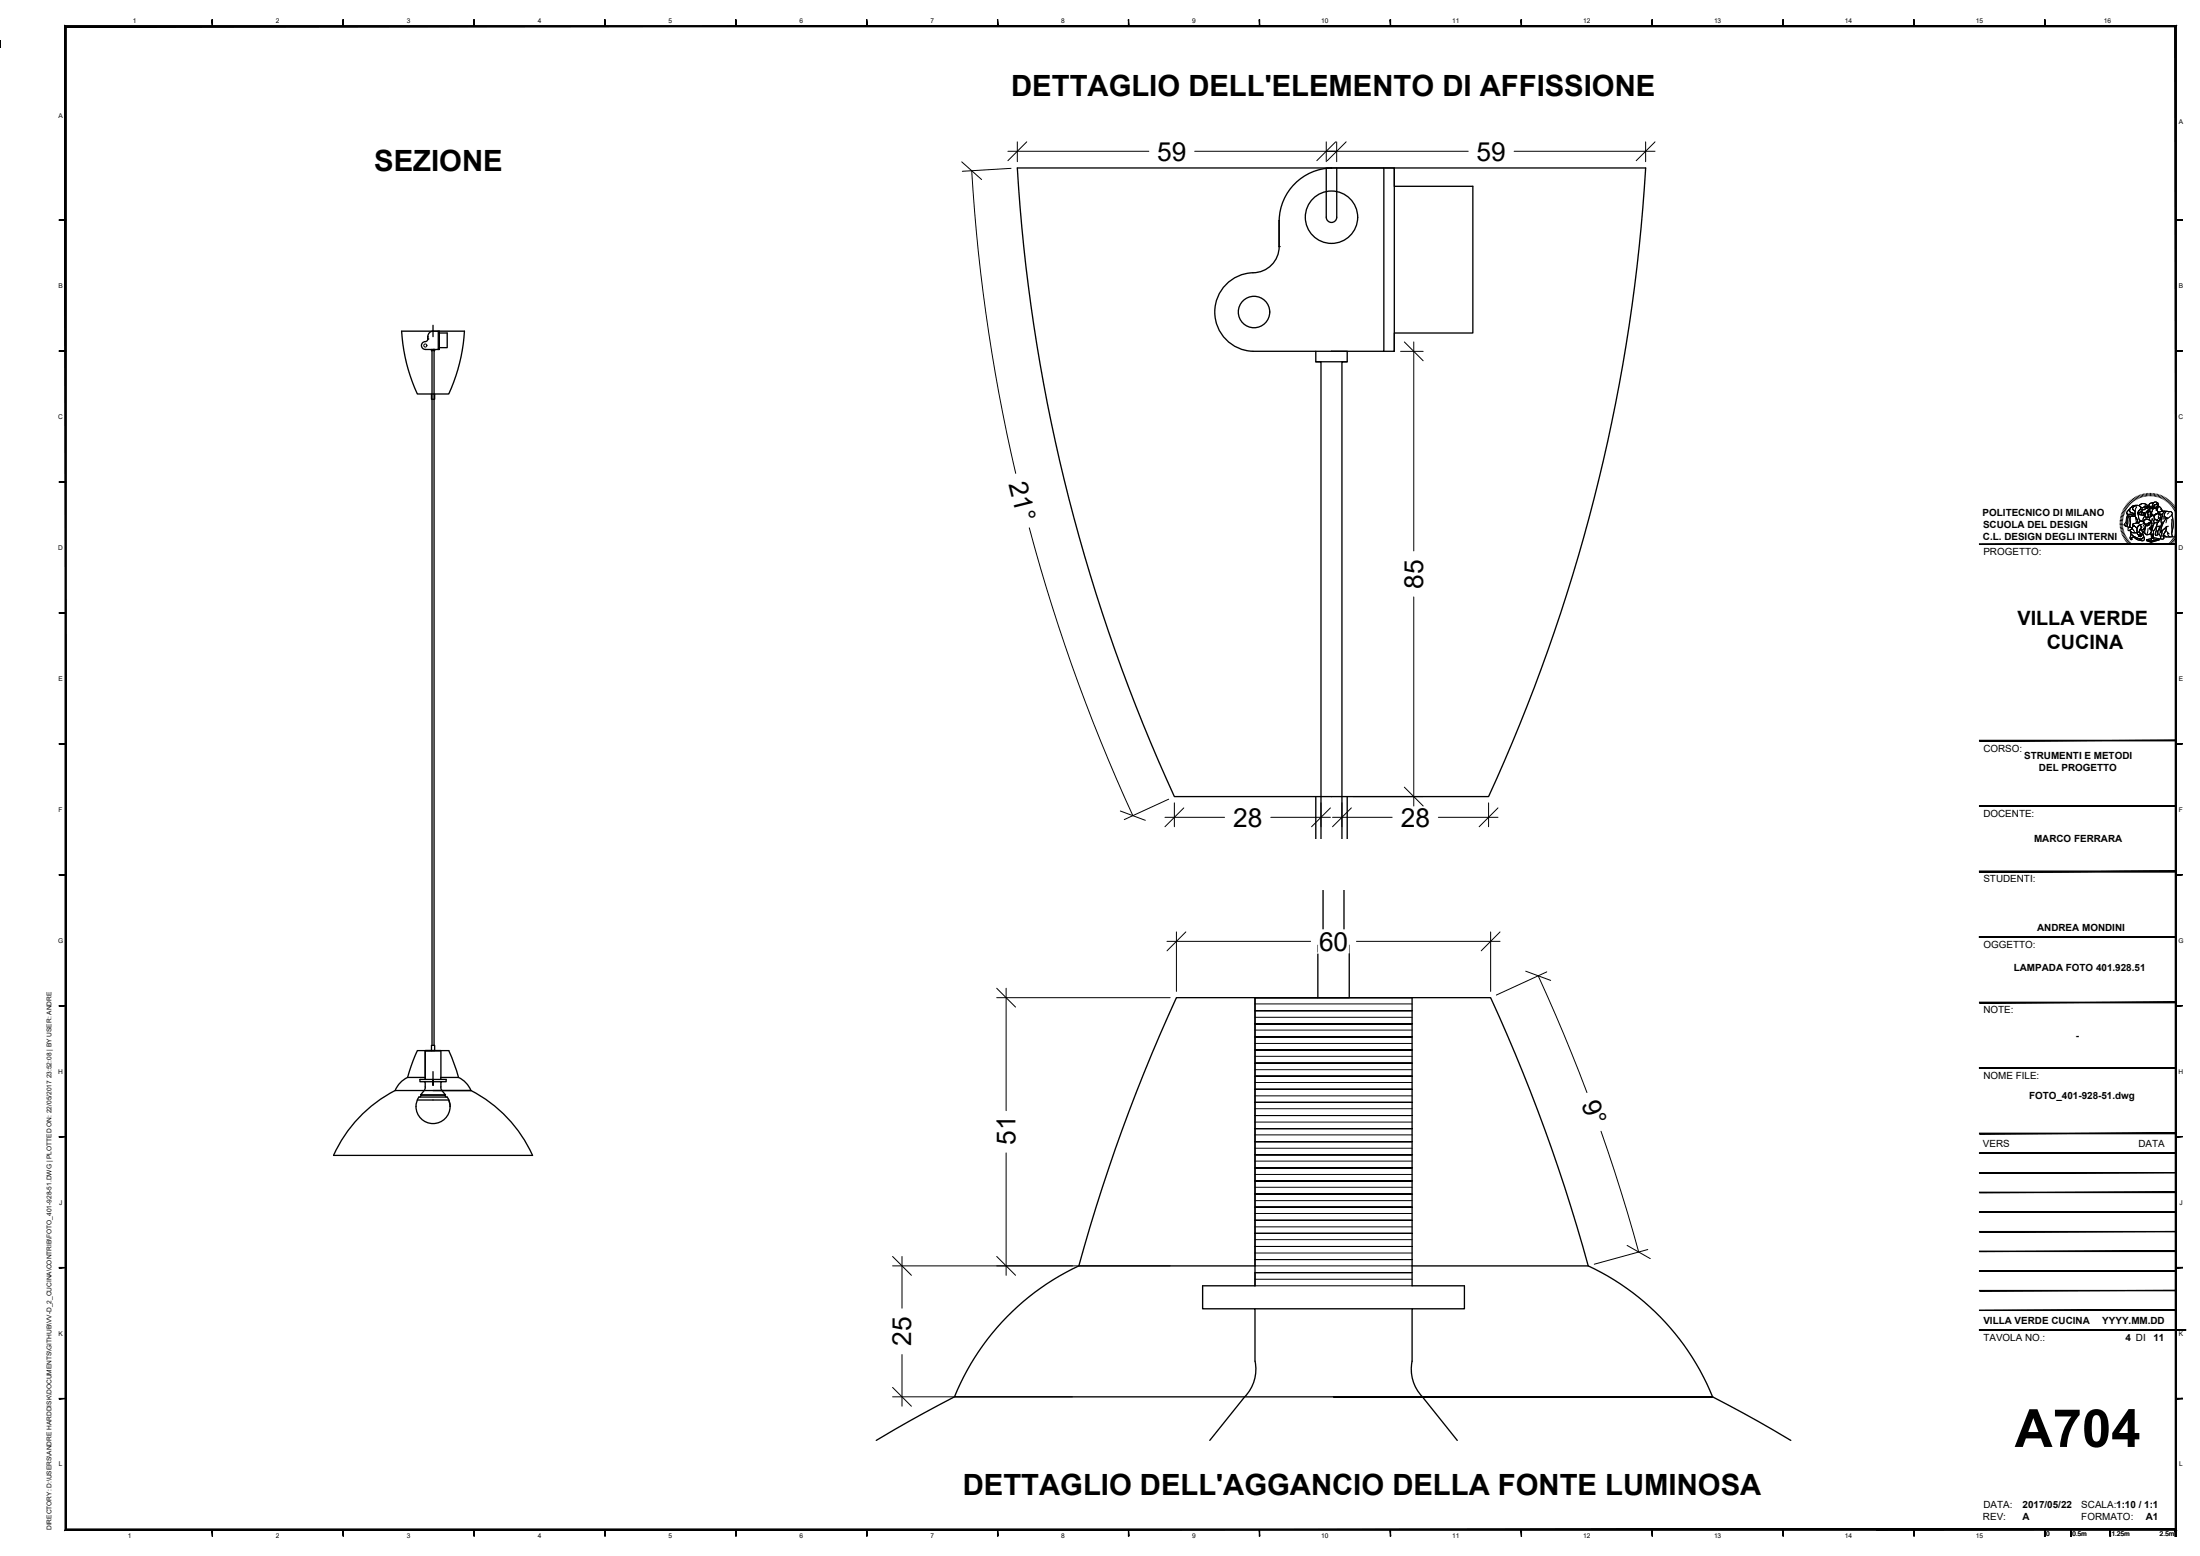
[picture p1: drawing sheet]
<svg xmlns="http://www.w3.org/2000/svg" width="420mm" height="297mm" viewBox="0 0 420 297" stroke-linecap="round" stroke-linejoin="round" font-family="sans-serif">
<!-- layer: IF-FURN -->
<g fill="none" stroke="#000" stroke-width=".25">
<path d="M194.3 32.1h120a335.6 335.6 0 0 1-30 120h-60a335.1 335.1 0 0 1-30-120zM254.3 32.1h10v35h-10M254.3 32.1h-1v9.4a1 1 0 0 0 1 1 1 1 0 0 0 1-1v-9.4M254.3 32.1a10.2 10.2 0 0 0-10 10M264.3 32.1h2v35h-2M266.3 32.1v3.5h15v28h-15v3.5M244.3 47.1h.1M244.3 42.1v5M244.3 47.1a5 5 0 0 1-5 5 7.5 7.5 0 0 0-7.3 7.5 7.5 7.5 0 0 0 7.3 7.5h15M76.7 63.2h12a33.6 33.6 0 0 1-3 12h-6a33.3 33.3 0 0 1-3-12zM81.7 64.7h.1M81.7 64.7a.67 .67 0 0 1-.8 .6 .75 .75 0 0 0-.4 .8 .75 .75 0 0 0 .7 .6h1.5"/>
<path d="M82.4 66.7v.2h.6v-.2h-.3M82.4 66.9h.1v132.7M82.4 75.2v1h.6v-1M82.6 63.2h.1M82.7 63.2h1v3.5h-1M82.7 62.1v2.2M82.7 63.2a1.14 1.14 0 0 0-1 1.5M83 66.9h-.1v132.7M83.7 63.2h.2v3.5h-.2M83.9 63.2v.4h1.5v2.8h-1.5v.3M251.3 67.1v2h6v-2h-3M251.3 69.1h1v91"/>
<path d="M257.3 69.1h-1v91M251.3 152.1v8M257.3 152.1v8M252.7 169.9v10.6M256.7 169.9v10.6M251.7 190.5v-10h6v10h-18v51.2h-33.7M75.5 208.2h14.4h-7.2M77.8 205.7a4.7 4.7 0 0 0-2.3 2.5 25.9 25.9 0 0 0-11.8 12.4M79.7 210h6l.3 1.2M80 209.4h5.4a3.3 3.3 0 0 1-2.7 5.1 3.3 3.3 0 0 1-2.7-5.1zM80.5 209l-.3 .4M81.2 200.6v5.5h3v-.4"/>
<path d="M81.2 205.8v.3h-1v.4h1a2.36 2.36 0 0 1-.9 2.5h4.8M81.2 206.5h3M82.4 200.6v-1h.6v1h-1.8v5.1h-3.4M82.7 204.6v2.6v-1.1M84.2 200.6h-3h3M84.2 206.1h1v.4h-1a2.36 2.36 0 0 0 .9 2.5h-4.8M84.2 200.6v5.1M84.2 205.7h3.4M84.9 209l.3 .4M85.7 200.6l1 2.5 .9 2.6M85.7 200.6h-6l-.8 2-1.1 3.1M87.6 205.7a4.7 4.7 0 0 1 2.3 2.5 25.9 25.9 0 0 1 11.8 12.4"/>
<path d="M63.7 220.6h38M206 241.7a334.9 334.9 0 0 1 18.7-51.2h60a334.9 334.9 0 0 1 18.6 51.2M206 241.7a47.2 47.2 0 0 0-23.7 25h144.8h-72.4M239.7 249.8h30M269.7 241.7h33.6M303.3 241.7a47.1 47.1 0 0 1 23.8 25l8.6 4.6 6.3 3.7M182.3 266.7l-8.7 4.6-6.3 3.7M231 275l6.7-8.4a7.6 7.6 0 0 0 2-6.8v-10h-10v-4.3h10v-55h30v55h10v4.3h-10v10a7.6 7.6 0 0 0 2 6.8l6.6 8.4"/>
<circle cx="239.5" cy="59.6" r="3"/>
<circle cx="254.3" cy="41.5" r="5"/>
</g>
<!-- layer: IF-DETL -->
<g fill="none" stroke="#000" stroke-width=".19">
<path d="M239.7 195.4h30zM239.7 193h30M239.7 199.2h30M239.7 196.6h30M239.7 190.5h30M239.7 194.2h30M239.7 191.7h30M269.7 197.9h-30h30M269.7 195.4h-30h30M269.7 193h-30h30M239.7 219.2h30M239.7 216.6h30"/>
<path d="M239.7 215.5h30M239.7 214.2h30M239.7 211.7h30M239.7 210.4h30M239.7 209.2h30M239.7 206.6h30M239.7 205.5h30M239.7 204.2h30M239.7 201.7h30M239.7 200.4h30M269.7 217.9h-30h30M269.7 215.5h-30h30"/>
<path d="M269.7 213h-30h30M269.7 210.4h-30h30M269.7 207.9h-30h30M269.7 205.5h-30h30M269.7 203h-30h30M269.7 200.4h-30h30M239.7 239.2h30M239.7 236.7h30M239.7 235.5h30M239.7 234.2h30M239.7 231.7h30M239.7 230.4h30"/>
<path d="M239.7 229.2h30M239.7 226.6h30M239.7 225.5h30M239.7 224.2h30M239.7 221.7h30M239.7 220.4h30M269.7 238h-30h30M269.7 235.5h-30h30M269.7 233h-30h30M269.7 230.4h-30h30M269.7 228h-30h30M269.7 225.5h-30h30"/>
<path d="M269.7 223h-30h30M269.7 220.4h-30h30M239.7 245.5h30M239.7 244.2h30M239.7 241.7h30M239.7 240.4h30M269.7 243h-30h30M269.7 240.4h-30h30"/>
<circle cx="81.2" cy="66" r=".3"/>
</g>
<!-- layer: IF-ANNO SYMB -->
<g fill="none" stroke="#000" stroke-width=".19">
<path d="M183.7 30.9l3.8 3.4M185.6 32.6a344.1 344.1 0 0 0 8.4 57.8M192.5 28.9h26.9M193.1 32.1l-9.3 .6M194.3 27.1v3.8M196.1 27.1l-3.6 3.6M228.2 28.9h52.2M253.3 27.1v3.8M255.1 27.1l-3.6 3.6M255.3 27.1v3.8M257.1 27.1l-3.6 3.6M289.2 28.9h26.9"/>
<path d="M314.3 27.1v3.8M316.1 27.1l-3.6 3.6M267.5 67.1h4.3M268.2 65.3l3.6 3.6M270 65.3v39.9M196.6 100.8a343 343 0 0 0 19.8 54.9M270 114v39.9M214 154.8l4.7 1.8M222.5 156h11.4M223.2 152.6l-8.5 3.9M224.3 153.3v4.5M226.1 154.2l-3.6 3.6"/>
<path d="M242.7 156h11.4M252.3 153.3v4.5M254.1 154.2l-3.6 3.6M254.5 156h11.4M256.3 153.3v4.5M258.1 154.2l-3.6 3.6M258.5 152.1h13.3M268.2 150.3l3.6 3.6M274.7 156h11.4M284.3 153.3v4.5M286.1 154.2l-3.6 3.6M222.9 179.7h27.4"/>
<path d="M224.7 177.9v11.4M226.5 177.9l-3.6 3.6M259.1 179.7h27.4M284.7 177.9v11.4M286.5 177.9l-3.6 3.6M190.4 190.5h33.1M190.4 188.7l3.6 3.6M192.2 188.7v23.3M291.4 185.4l4.8 1.8M293.8 186.3l4.8 11 4.5 11.3M295.4 185.5l-9.6 4.5M305.8 216l3.8 11.4 3.4 11.6"/>
<path d="M170.5 239.9l3.6 3.6M172.3 239.9v9.8M190.4 239.9l3.6 3.6M192.2 220.1v23.4M310.7 237.8l4.5 2.5M314.7 238.5l-10.2 2.8M170.5 241.7h53M172.3 258.6v9.9M170.5 266.7h34.3M170.5 264.9l3.6 3.6"/>
</g>
<g fill="#fff" stroke="#fff" stroke-width=".19">
<path d="M251.7 177.5v4.4l5.9-4.4zM251.7 181.9l5.9-4.4v4.4z"/>
<path d="M301.5 210.7l5.9 3.1-1.8-4.6zM301.5 210.7l5.9 3.1-4.2 1.5z"/>
<path d="M189.9 213.5v5.1h4.4zM189.9 213.5h4.4v5.1z"/>
<path d="M170.1 251.2v5.9h4.4zM170.1 251.2h4.4v5.9z"/>
<path d="M267.3 153.8v4.4l6-4.4zM267.3 158.2l6-4.4v4.4z"/>
<path d="M235.3 153.8v4.4l6-4.4zM235.3 158.2l6-4.4v4.4z"/>
<path d="M192.2 92.3l6.1 6.6-1.9-7.7zM192.2 92.3l6.1 6.6-4.2 1z"/>
<path d="M267.8 106.6v5.9h4.4zM267.8 106.6h4.4v5.9z"/>
<path d="M220.8 26.7v4.4l5.9-4.4zM220.8 31.1l5.9-4.4v4.4z"/>
<path d="M281.8 26.7v4.4l5.9-4.4zM281.8 31.1l5.9-4.4v4.4z"/>
</g>
<!-- layer: G-ANNO-TTLB -->
<g fill="#000" stroke="#000" stroke-width=".19">
<path d="M0 7.8l.1 1.2zM0 7.8l.1 1.2z"/>
<path d="M12.4 4.9l.3 287v-286.8zM12.4 4.9l.3 287-.3 .2zM12.7 291.9l-.3 .2 403-.2zM12.4 292.1l403-.2 .3 .2zM415.4 5.1v286.8l.3 .2zM415.4 5.1l.3-.2v287.2zM12.7 5.1h402.7l.3-.2zM12.4 4.9h403.3l-403 .2z"/>
<path d="M40.5 3.8l.1 1.2zM40.5 3.8l.1 1.2z"/>
<path d="M65.5 3.8l.1 1.2zM65.5 3.8l.1 1.2z"/>
<path d="M90.5 3.8l.1 1.2zM90.5 3.8l.1 1.2z"/>
<path d="M115.5 3.8l.1 1.2zM115.5 3.8l.1 1.2z"/>
<path d="M140.5 3.8l.1 1.2zM140.5 3.8l.1 1.2z"/>
<path d="M165.5 3.8l.1 1.2zM165.5 3.8l.1 1.2z"/>
<path d="M190.5 3.8l.1 1.2zM190.5 3.8l.1 1.2z"/>
<path d="M215.5 3.8l.1 1.2zM215.5 3.8l.1 1.2z"/>
<path d="M240.5 3.8l.1 1.2zM240.5 3.8l.1 1.2z"/>
<path d="M265.5 3.8l.1 1.2zM265.5 3.8l.1 1.2z"/>
<path d="M290.5 3.8l.1 1.2zM290.5 3.8l.1 1.2z"/>
<path d="M315.5 3.8l.1 1.2zM315.5 3.8l.1 1.2z"/>
<path d="M340.5 3.8l.1 1.2zM340.5 3.8l.1 1.2z"/>
<path d="M365.5 3.8l.1 1.2zM365.5 3.8l.1 1.2z"/>
<path d="M390.5 3.8l.1 1.2zM390.5 3.8l.1 1.2z"/>
<path d="M11.3 42.1l1.2-.1zM11.3 42h1.2z"/>
<path d="M415.5 42.1l1.3-.1zM415.5 42h1.3z"/>
<path d="M11.3 67.1l1.2-.1zM11.3 67h1.2z"/>
<path d="M415.5 67.1l1.3-.1zM415.5 67h1.3z"/>
<path d="M11.3 92.1l1.2-.1zM11.3 92h1.2z"/>
<path d="M415.5 92.1l1.3-.1zM415.5 92h1.3z"/>
<path d="M11.3 117h1.2zM11.3 117h1.2z"/>
<path d="M378 103.9h37.5v-.1zM378 103.8h37.5l-37.5 .1z"/>
<path d="M415.5 117h1.3zM415.5 117h1.3z"/>
<path d="M11.3 142h1.2zM11.3 142h1.2z"/>
<path d="M378 153.9h37.5v-.1zM378 153.8h37.5l-37.5 .1z"/>
<path d="M378 141.4h37.5v-.1zM378 141.3h37.5l-37.5 .1z"/>
<path d="M415.5 142h1.3zM415.5 142h1.3z"/>
<path d="M11.3 167h1.2zM11.3 167h1.2z"/>
<path d="M378 166.3v.2l37.5-.2zM378 166.5l37.5-.2v.2z"/>
<path d="M378 178.8v.2l37.5-.2zM378 179l37.5-.2v.2z"/>
<path d="M378 178.8v.2l37.5-.2zM378 179l37.5-.2v.2z"/>
<path d="M378 178.8v.2l37.5-.2zM378 179l37.5-.2v.2z"/>
<path d="M378 178.8v.2l37.5-.2zM378 179l37.5-.2v.2z"/>
<path d="M378 166.5h37.5v-.2zM378 166.3h37.5l-37.5 .2z"/>
<path d="M415.5 167h1.3zM415.5 167h1.3z"/>
<path d="M11.3 192.1l1.2-.1zM11.3 192h1.2z"/>
<path d="M378 191.3v.1l37.5-.1zM378 191.4l37.5-.1v.1z"/>
<path d="M415.5 192.1l1.3-.1zM415.5 192h1.3z"/>
<path d="M11.3 217.1l1.2-.1zM11.3 217h1.2z"/>
<path d="M378 203.8v.1l37.5-.1zM378 203.9l37.5-.1v.1z"/>
<path d="M378 203.8v.1l37.5-.1zM378 203.9l37.5-.1v.1z"/>
<path d="M378 216.3v.1l37.5-.1zM378 216.4l37.5-.1v.1z"/>
<path d="M415.5 217.1l1.3-.1zM415.5 217h1.3z"/>
<path d="M378 238.8h37.5zM378 238.9l37.5-.1z"/>
<path d="M378 235.1h37.5zM378 235.2l37.5-.1z"/>
<path d="M378 231.3h37.5zM378 231.4l37.5-.1z"/>
<path d="M378 227.6h37.5zM378 227.7l37.5-.1z"/>
<path d="M378 223.8h37.5zM378 223.9l37.5-.1z"/>
<path d="M378 220.1h37.5zM378 220.2l37.5-.1z"/>
<path d="M11.3 242h1.2zM11.3 242h1.2z"/>
<path d="M378 253.8v.1l37.5-.1zM378 253.9l37.5-.1v.1z"/>
<path d="M378 253.8v.1l37.5-.1zM378 253.9l37.5-.1v.1z"/>
<path d="M378 250.1h37.5zM378 250.2l37.5-.1z"/>
<path d="M378 246.3h37.5zM378 246.4l37.5-.1z"/>
<path d="M378 242.6h37.5zM378 242.7l37.5-.1z"/>
<path d="M415.5 242h1.3zM415.5 242h1.3z"/>
<path d="M415.5 242h1.3zM415.5 242h1.3z"/>
<path d="M415.5 253.9h1.9v-.1zM415.5 253.8h1.9l-1.9 .1z"/>
<path d="M415.5 253.9h1.9v-.1zM415.5 253.8h1.9l-1.9 .1z"/>
<path d="M11.3 267h1.2zM11.3 267h1.2z"/>
<path d="M415.5 267h1.3zM415.5 267h1.3z"/>
<path d="M415.5 267h1.3zM415.5 267h1.3z"/>
<path d="M40.5 292l.1 1.3zM40.5 292l.1 1.3z"/>
<path d="M65.5 292l.1 1.3zM65.5 292l.1 1.3z"/>
<path d="M90.5 292l.1 1.3zM90.5 292l.1 1.3z"/>
<path d="M115.5 292l.1 1.3zM115.5 292l.1 1.3z"/>
<path d="M140.5 292l.1 1.3zM140.5 292l.1 1.3z"/>
<path d="M165.5 292l.1 1.3zM165.5 292l.1 1.3z"/>
<path d="M190.5 292l.1 1.3zM190.5 292l.1 1.3z"/>
<path d="M215.5 292l.1 1.3zM215.5 292l.1 1.3z"/>
<path d="M240.5 292l.1 1.3zM240.5 292l.1 1.3z"/>
<path d="M265.5 292l.1 1.3zM265.5 292l.1 1.3z"/>
<path d="M290.5 292l.1 1.3zM290.5 292l.1 1.3z"/>
<path d="M315.5 292l.1 1.3zM315.5 292l.1 1.3z"/>
<path d="M340.5 292l.1 1.3zM340.5 292l.1 1.3z"/>
<path d="M358.3 292h30zM358.3 292h30z"/>
<path d="M365.5 292l.1 1.3zM365.5 292l.1 1.3z"/>
<path d="M390.5 292v1.3zM390.5 292v1.3z"/>
<path d="M390.5 292l.1 1.3zM390.5 292l.1 1.3z"/>
<path d="M390.5 292l.1 1.3zM390.5 292l.1 1.3z"/>
<path d="M395.4 292l.1 1.3zM395.4 292l.1 1.3z"/>
<path d="M395.5 292l.1 1.3zM395.5 292l.1 1.3z"/>
<path d="M402.9 292l.1 1.3zM402.9 292l.1 1.3z"/>
<path d="M403 292l.1 1.3zM403 292l.1 1.3z"/>
<path d="M415.4 292l.2 1.3v-1.3zM415.4 292l.2 1.3h-.2z"/>
<path d="M415.4 292l.3 1.3v-1.3zM415.4 292l.3 1.3h-.3z"/>
</g>
<!-- layer: G-ANNO-LOGO -->
<g fill="none" stroke="#000" stroke-width=".19">
<path d="M404.9 99.9h.5M404.9 99.6h.5M404.9 99.4h.5M404.9 99.1l.5 .1M405 98.8l.5 .1M405 98.6l.5 .1M405.1 98.3l.5 .1M405.2 98l.5 .2M405.3 97.8l.4 .2M405.4 97.5l.4 .3M405.5 97.3l.4 .2M405.6 97.1l.5 .2"/>
<path d="M405.8 96.8l.4 .3M405.9 96.6l.4 .3M406.1 96.4l.4 .3M406.2 96.2l.4 .3M406.3 98.1l1 .2 .4-.2 .1 .4h-1.3l-.2-.1zM406.3 98.1v.3M406.4 96l.4 .3M406.4 98.5l-.2 .4-.1 1-.2 .5 .3 .1M406.5 97.4l.2-.2v.4l.2 .2 .8 .3-.4 .2-.4-.1h-.5l-.2-.4zM406.6 98.5l.4 .1-.2 .4v1.6l-.2 .1-.4-.2 .2-.6v-.9zM406.6 95.8l.4 .4M406.6 98.5l-.2 .4v1.1l-.2 .5 .5 .2"/>
<path d="M406.7 97.2l-.5 .6 .1 .3 .6 .1 .4 .1 .4-.2M406.8 95.6l.3 .4M406.8 97l.5-.4 1-.1-.7 .1-.3 .4 .1 .4 .4 .1-.1 .6-.9-.3-.1-.2zM406.9 98.6l.9-.1 .4 .9v.4l-.9 .3v.3l.1 .1-.2 .3-.4-.1-.1-.3 .2-.6-.1-.8zM406.9 98.6l-.1 .4v1.6M407 95.4l.3 .4M407.2 95.3l.3 .4M407.4 95.1l.3 .5M407.4 96.8l1-.3 .4 .3v.4l-.6 .8 .3 1.1 .5 .4h-.4l-.2 .4-.2-.2v-.3l-.4-.8v-1.1l-.3-.1-.2-.3zM407.6 95l.3 .4M407.8 98.5h-1.5l-.3 1.1-.4 .6 .2 .2M407.9 94.9l.2 .4"/>
<path d="M407.9 98.8l.2 1M408.1 96.7l-.3 .6-.1 .9 .5 1.2v.3l.2 .2 .2-.4h.4l-.5-.4-.3-1.1 .6-.9v-.3l-.2-.2-.5-.1h-.7l-.6 .5-.1 .6 .2 .2 .8 .3M408.1 94.7l.2 .5M408.2 99.8l-.9 .2v.4l.1 .1M408.3 96.5l-.7 .1-.3 .3v.3l.4 .3M408.4 94.6l.2 .5M408.4 97.5l.3-.2 .5-.1-.1 .4-.9 .4zM408.5 97.9l.5-.3 .2 .2-.2 .2 .1 .3-.5-.1zM408.5 97.9l.1 .3 .5 .1M408.5 96.5l.6-.4 .7 .2 .3 .2-.1 .3-.4-.2-.3 .3-.5-.1M408.6 94.5l.2 .5M408.7 96.3l.3-.2h.5l.4 .2 .2 .4-.2 .1-.3-.2v.1l-.5 .2-.6-.4z"/>
<path d="M408.8 96.8l.5 .1 .4-.3 .2 .1-.1 .5-.3 .1-.4-.1-.4 .1zM408.9 94.4l.1 .5M409 99.5l.4 .1 .3 .5 .1 .5-.4 .3M409 97.9h.7l-.2 .1-.1 .3-.1 .1-.3-.2zM409 97.7l.2 .1M409.1 97.5v.1l-.8 .4M409.1 94.4l.1 .4M409.2 97.2l-.3 .4M409.2 99.9l.6 .3M409.3 97.9h-.3v.3l.4 .2 .1-.4 .2-.1-.5 .1M409.4 99.6v-.2l.4-.3 .8 .2 .2 .5h-.3l-.8 .3 .4 .3 .4-.2 .1-.4 .2-.1-.1-.3-.5-.3h-.4l-.4 .5h-.1l.1-.9 .2-.1 .2 .1h.8l.4-.3v-.2l.4 .1v.4l.1 .4-.2 .4 .2 .4-.3 .4-.3 .1-.2 .4h-.2l.2 .2h.2v.3l.1-.2-.2 .8-.8 .2-.6-.5 .2-.4 .2-.9M409.4 94.3l.1 .5"/>
<path d="M409.4 99.4l.5-.3h.4l.3 .2 .2 .4-1.1 .5zM409.5 97.2h.1M409.6 96.8l.1 .1M409.6 98.6l-.3 .4v.6M409.6 94.2l.1 .5M409.7 96.9h-.1M409.9 97l.3-.1 .3 .1v-.1l.2 .2-.4 .1zM409.9 96.7l-.1 .5-.3 .1-.4-.1-.4 .1M409.9 94.2l.1 .5M409.9 97.7l.2-.2h.5l.4 .6v.3l-.1 .2-.2-.1v-.7l-.2-.3h-.2l-.2 .2 .2 1h-.5l-.2-.2zM410.2 97.6l.3-.1 .2 .3 .1 .7-.2 .2h-.4zM410.2 94.2v.5"/>
<path d="M410.2 96.9l.2-.3 .3 .1 .2 .2-.2 .2M410.3 96.7l.2-.1 .2 .1 .2 .4h-.2l-.2-.2v.1l-.3-.1zM410.3 100h.1M410.4 97.8h.1M410.4 97.7l-.1 .1M410.4 94.2l.1 .5M410.5 97l-.3-.1-.3 .1 .5 .3 .3-.2-.2-.2v.1M410.5 98.7v.6M410.6 99.8l-.1 .4-.3 .2-.4-.3M410.6 97.6l.2 .2-.1 .1M410.7 97.8l-.2-.3-.4 .1v.2l.2 .7-.1 .3-.4-.1-.2-.2 .3-.8 .2-.2h.4l.3 .2 .2 .7-.2 .1-.1-.2M410.7 94.2v.5"/>
<path d="M410.8 98l-.2 .1M410.8 97.9v.4l-.6-.1M410.8 98.5l-.2 .2h-.4M410.9 97h.1l.1 .2-.2 .7M410.9 96.7l.1 .3M411 98.2l-.1-.3 .2-.4-.1-.5h-.1v-.1l-.5-.3v-.2l.2-.3 .5-.1h.2l-.2 .5v.7l.2-.1v-.3l.2 .2 .4-.1-.1 .5 .2-.1 .3 .5-.9 .5M411 94.2l-.1 .5M411 98.4l.4 .1M411 99l-.1 1M411.1 99.8l-.3 .3 .1 .3M411.2 99l-.3 .7M411.2 94.2v.5"/>
<path d="M411.3 96l-.7 .1-.2 .3v.2M411.3 95.9l.5-.1 .3 .2 .1 .2v.6l-.3 .7v-.6l.2-.3-.2-.4-.4 .2-.2 .7-.2 .1v-.7zM411.3 95.9l.5-.1 .4 .4v.6l-.3 .7v-.6l.2-.3-.2-.4-.4 .2-.2 .7-.2 .1v-.7zM411.3 96.8l.2 .2 .4-.1M411.4 98.3l.4-.2 .4-.1 .6 .2 .2 .3-.2 .5-.4 .4-.5 .1-.5-.6zM411.4 96.6h.2M411.5 99.8l.6-.1-.3 1-.5 .7v.6h-.2l-.2 .4-.1-.7zM411.5 99.8l-.7 2 .1 .6-.1 .7 .3-.8 .3 .7-.2-1.1-.3 .5M411.5 96.3l.4-.1 .2 .4-.2 .3-.3 .1-.2-.1-.1-.1zM411.5 96.9h.1M411.5 99.1l-.2 .3 .1 .4 .8-.1 .3-.4M411.5 94.2l-.1 .5"/>
<path d="M411.5 96.6h.1M411.6 96.8v.1M411.8 94.3l-.1 .5M411.8 96.7h.1M411.8 96.7v.1M412 97.3l.3 .5M412 99.2h.1M412 94.3l-.1 .5M412.1 98l.7-.4h.7l-.5 .7zM412.1 99.7l-.3 1-.5 .7-.1 .6M412.1 99.1l-.2 .1M412.1 96.6l.5 .3 .5 .7-.8 .2-.2-.1-.1-.4z"/>
<path d="M412.2 96.6l.4 .3 .3 .4M412.2 99.4h-.1M412.3 94.4l-.2 .5M412.5 99.1h.3l-.1 1.3-.9 .2 .3-.9zM412.5 94.5l-.1 .5M412.6 98.9l-.1 .3M412.6 98.2h.3l.1 .3M412.6 97.2l.4 .4M412.8 94.6l-.2 .5M412.8 99.1l-.1 1.3-.4 1 .1 .7 .3 .3M413 98.3l.2-.5 .3-.2 1.1 .1 .3 .3-.2 .4-.8 .6-.4-.1-.5-.4M413 98.5l-.1 .3-.7 .6h-.3l-.4-.3v-.6l.3-.3h.4l.2 .1-.2 .6h.2l.3-.4-.1-.3-.8-.1-.4 .2v.4"/>
<path d="M413 99.6v.5M413 94.7l-.2 .5M413.3 94.8l-.3 .5M413.3 99l-.6 .1M413.5 95l-.2 .4M413.5 97.6h-.7l-.7 .4M413.6 97.7l.9-.1 .4 .3-.1 .4 .2 1.1v1.2l-.2 1.3 .2 .6-1.9-.1v-.3l.5-.9 .2-.7-1.2 1.1 .6-1.9 .5-.7 .3-.1-.5-.2-.2-.2 .1-.4zM413.7 99l-.7 1.1-.4 1.5 1.1-1 .4-.1M413.7 97.6l-.3 .4-.1 .4 .3 .3 .4 .2M413.7 95.1l-.2 .4M413.9 99l-.2 .8M414 95.2l-.3 .5"/>
<path d="M414.2 97.9l-.3 .2M414.2 95.4l-.3 .4M414.4 95.6l-.3 .4M414.6 95.8l-.4 .3M414.8 99.1v2.5M414.8 95.9l-.4 .4M414.8 98.3l.2 1.5-.2 1.9 .2 .8-1.8-.1M415 96.1l-.4 .4M415.1 96.3l-.4 .4M415.3 96.6l-.4 .3M415.4 96.8l-.4 .3M415.6 97l-.5 .3"/>
<path d="M415.7 97.2l-.5 .3M415.8 97.5l-.4 .2M415.9 97.7l-.4 .2M416 98l-.5 .2M416.1 98.2l-.5 .2M416.2 98.5l-.5 .1M416.2 98.8l-.5 .1M416.3 99l-.5 .1M416.3 99.3h-.5M416.3 99.6h-.5M416.4 99.8h-.6M405.4 100.1l-.5 .1"/>
<path d="M405.4 100.4h-.5M405.4 100.6l-.5 .1M405.5 100.9l-.5 .1M405.5 101.1l-.5 .1M405.6 101.3l-.5 .2M405.6 101.6l-.4 .1M405.7 101.8l-.5 .2M405.8 102l-.4 .2M405.9 102.2l-.4 .3M406 102.5l-.4 .2M406.2 102.7l-.5 .2M406.3 102.9l-.4 .3"/>
<path d="M406.4 103.1l-.4 .3M406.6 103.3l-.4 .3M406.7 103.4l-.3 .4M406.8 101.2l.1 .3 .4 .2 .8-.1M406.9 101.5l.1 .4 .4 .4 1.6 .7M406.9 101.5l.5 .2 .7-.1 .1 .3 .3 .3-.1 .1 .2-.1 .2 .3-.1-.4 .2 .3-.1-.4 .3 .1-.6-.5 .2-.5 .4 .2 .3 1.2-.2 .3-.3 .1-.9-.3-1-.7zM406.9 103.6l-.3 .4M407 102l.6 .5 1 .4 .6-.1 .2-.4 .1 .6-.2 .2-.9-.1-1-.6-.3 .2 .1 .2-.1 .1h-.1l-.2-.4zM407 102l-.2 .7 .2 .3 .2-.1-.1-.2 .3-.2 .9 .6 1 .1 .2-.2-.1-.6M407.1 103.8l-.3 .4M407.2 100.8l-.6-.1-.2 .2v.3l.2 .1 .4-.3h.3l.4 .4M407.3 103.9l-.3 .4"/>
<path d="M407.3 100.6l.3-.2 .6 .5-.1 .7-.8 .1-.4-.2-.1-.3 .5-.2-.1-.2zM407.3 100l.9-.2 .2 .1 .2-.4h.4l.5 .2 .2 .4 .1 .5-.2 .3-.7 .3-.2-.1 .3-.4-.1-.2-.4-.2-.3 .6-.6-.5h-.3zM407.5 104.1l-.3 .4M407.6 100.3l.5 .5M407.6 100.4l-.4 .3 .1 .3M407.7 104.2l-.3 .5M407.9 104.4l-.3 .4M408.1 104.5l-.3 .4M408.3 104.6l-.2 .5M408.4 100.4l.1-.1 .5 .3-.5 1 .6 .5-.3-.1 .1 .4-.2-.3 .1 .4-.2-.3-.2 .1 .1-.1-.3-.4-.1-.9zM408.4 100.3h.3l.3 .3-.5 1 .6 .5-.3-.1 .1 .4-.2-.3 .1 .4-.2-.3-.2 .1 .1-.1-.3-.4-.1-.8zM408.5 104.7l-.2 .5"/>
<path d="M408.8 104.8l-.2 .5M409 104.9l-.2 .5M409 101.2l.4 1.2-.2 .4-.6 .1M409.1 100.1l-.6 .2M409.2 105l-.1 .4M409.3 100.2l.2 .4-.1 .4-.3 .2-.4-.1M409.4 101.6l.6 .5M409.4 105l-.1 .5M409.6 101.1v.7M409.7 105.1l-.1 .5M409.7 100.1l.9-.3-.1 .4-.4 .2-.3-.1zM409.7 100.7l-.2 .7-.3 .3"/>
<path d="M409.9 105.1v.5M410 103l1.5-.3 .9 .2-1.6 .4zM410 103l.8 .3v.2l-.8-.3zM410.2 105.1l-.1 .5M410.2 100.2l.1 .1M410.2 100.9l-.2 1.2 .8-.2M410.3 100.2h.1M410.4 105.1v.5M410.5 100.8h.2l.2-.3 .3-.2-.3 1v-.3h-.2zM410.7 105.1v.5M410.8 103.3l1.6-.4-.1 .2-1.5 .4zM410.8 103.3v.2"/>
<path d="M410.9 100.4h.1M410.9 100.9l-.1 .4 .2-.2M410.9 105.1v.5M411 100.7l-.1 .2v-.2M411.1 102l.1-.1 .1 .8-.2-.4-.2 .5zM411.2 105.1v.5M411.2 100.3l-.3 .2-.2 .3h-.2l.2 .2h.2M411.4 105.1l.1 .5M411.6 105l.1 .5M411.8 100.5h.6l-.4 1 .2 .5-.3 .2-.3-.1zM411.9 105l.1 .5M412.1 104.9l.2 .5"/>
<path d="M412.3 104.8l.2 .5M412.4 102.9v.2l-1.6 .4-.8-.3v-.2l.8 .3 1.6-.4-.9-.2-1.5 .3M412.4 100.5l-.1 .5-.3 .5v.3l.2 .2-.2 .2-.4-.1 .2-1.5M412.6 104.8l.2 .4M412.7 100.5l-.9 .1M412.7 101.5l-.1 .2 .2 .1M412.8 104.7l.2 .4M412.9 101.3l.9-.8-.2 .7-.5 1 .2 .6-.3 .1h-.3l-.1-.1zM413 104.6l.2 .4M413.2 104.4l.3 .5M413.4 102.2l.4 .3M413.4 104.3l.3 .4"/>
<path d="M413.6 104.2l.3 .4M413.6 101.3l.7 .6M413.8 100.5l-.2 .7-.5 1 .2 .6-.2 .1h-.4l-.1-.1 .3-1.5M413.8 104l.3 .4M413.9 101.6l.2 .6 .4 .3M414 103.9l.3 .4M414.2 103.7l.3 .4M414.4 103.5l.3 .4M414.5 103.4l.4 .3M414.7 103.2l.4 .3M414.8 103l.5 .3M415 102.8l.4 .3"/>
<path d="M415.1 102.6l.5 .2M415.2 102.4l.5 .2M415.3 102.1l.5 .3M415.4 101.9l.5 .2M415.5 101.7l.5 .2M415.6 101.5l.5 .1M415.7 101.2l.5 .2M415.7 101l.5 .1M415.8 100.7l.5 .1M415.8 100.5l.5 .1M415.8 100.3h.5M415.8 100.1h.5"/>
</g>
<!-- layer: G-ANNO-TTLB -->
<g fill="#fff" stroke="#fff" stroke-width=".19">
<path d="M396.8 103.9l23.1 3.2-4.4-3.2zM396.8 103.9l23.1 3.2h-23.1z"/>
<path d="M415.5 93h4.4l-4.4 10.9zM419.9 93l-4.4 10.9 4.4 3.2z"/>
</g>
<path d="M396.8 103.9h18.7v-10.9h4.4v14.1h-23.1z" fill="none" stroke="#fff" stroke-width=".19"/>
<text font-size="10.1" x="384.8" y="276.2">A704</text>
<g font-size="5.6">
<text x="193.1" y="18.3">DETTAGLIO DELL'ELEMENTO DI AFFISSIONE</text>
<text x="71.5" y="32.7">SEZIONE</text>
<text x="183.9" y="285.4">DETTAGLIO DELL'AGGANCIO DELLA FONTE LUMINOSA</text>
</g>
<g font-size="5">
<text x="221" y="30.6">59</text>
<text x="282" y="30.6">59</text>
<text x="192.6" y="92.4" transform="rotate(76 192.6 92.4)">21°</text>
<text x="271.8" y="112.4" transform="rotate(-90 271.8 112.4)">85</text>
<text x="235.5" y="157.8">28</text>
<text x="267.5" y="157.8">28</text>
<text x="251.9" y="181.5">60</text>
<text x="302" y="210.7" transform="rotate(70 302 210.7)">9°</text>
<text x="193.9" y="218.5" transform="rotate(-90 193.9 218.5)">51</text>
<text x="174" y="256.9" transform="rotate(-90 174 256.9)">25</text>
</g>
<g font-size="3.8">
<text x="385.3" y="119.4">VILLA VERDE</text>
<text x="390.9" y="123.9">CUCINA</text>
</g>
<g font-size="1.9">
<text x="378.7" y="98.6">POLITECNICO DI MILANO</text>
<text x="378.7" y="100.8">SCUOLA DEL DESIGN</text>
<text x="378.7" y="103.1">C.L. DESIGN DEGLI INTERNI</text>
<text x="378.8" y="106">PROGETTO:</text>
<text x="378.8" y="143.5">CORSO:</text>
<text x="386.6" y="144.9">STRUMENTI E METODI</text>
<text x="389.4" y="147.2">DEL PROGETTO</text>
<text x="378.8" y="156">DOCENTE:</text>
<text x="388.5" y="160.8">MARCO FERRARA</text>
<text x="378.8" y="168.5">STUDENTI:</text>
<text x="389.1" y="177.7">ANDREA MONDINI</text>
<text x="378.8" y="181">OGGETTO:</text>
<text x="384.6" y="185.3">LAMPADA FOTO 401.928.51</text>
<text x="378.8" y="193.5">NOTE:</text>
<text x="396.4" y="198.3">-</text>
<text x="378.8" y="206">NOME FILE:</text>
<text x="387.5" y="209.9">FOTO_401-928-51.dwg</text>
<text x="378.7" y="218.9">VERS</text>
<text x="408.4" y="218.9">DATA</text>
<text x="378.8" y="256.1">TAVOLA NO.:</text>
<text x="378.8" y="252.7">VILLA VERDE CUCINA</text>
<text x="401.5" y="252.7">YYYY.MM.DD</text>
<text x="405.9" y="256.1">4 DI</text>
<text x="411.3" y="256.1">11</text>
<text x="378.8" y="288">DATA:</text>
<text x="386.3" y="287.9">2017/05/22</text>
<text x="397.5" y="287.9">SCALA:1:10 / 1:1</text>
<text x="378.7" y="290.1">REV:</text>
<text x="386.3" y="290.2">A</text>
<text x="397.5" y="290.2">FORMATO:</text>
<text x="409.8" y="290.2">A1</text>
</g>
<g font-size="1.3">
<text x="25.4" y="4.4">1</text>
<text x="52.7" y="4.4">2</text>
<text x="77.7" y="4.4">3</text>
<text x="102.7" y="4.4">4</text>
<text x="127.7" y="4.4">5</text>
<text x="152.7" y="4.4">6</text>
<text x="177.7" y="4.4">7</text>
<text x="202.7" y="4.4">8</text>
<text x="227.7" y="4.4">9</text>
<text x="252.3" y="4.4">10</text>
<text x="277.3" y="4.4">11</text>
<text x="302.3" y="4.4">12</text>
<text x="327.3" y="4.4">13</text>
<text x="352.3" y="4.4">14</text>
<text x="377.3" y="4.4">15</text>
<text x="401.8" y="4.4">16</text>
<text x="11.2" y="22.5">A</text>
<text x="416.1" y="23.6">A</text>
<text x="11.2" y="55">B</text>
<text x="416.1" y="55">B</text>
<text x="11.1" y="80">C</text>
<text x="416.1" y="80">C</text>
<text x="11.1" y="105">D</text>
<text x="416.1" y="105">D</text>
<text x="11.2" y="130">E</text>
<text x="416.1" y="130">E</text>
<text x="11.2" y="155">F</text>
<text x="416.1" y="155">F</text>
<text x="11.1" y="180">G</text>
<text x="416" y="180">G</text>
<text x="11.1" y="205">H</text>
<text x="416.1" y="205">H</text>
<text x="11.3" y="230">J</text>
<text x="416.2" y="230">J</text>
<text x="11.2" y="254.9">K</text>
<text x="416.1" y="254.9">K</text>
<text x="11.2" y="279.9">L</text>
<text x="416.2" y="279.9">L</text>
<text x="9.8" y="292.1" transform="rotate(-90 9.8 292.1)">DIRECTORY: D:\USERS\ANDRE HARDDISK\DOCUMENTS\GITHUB\VV-D_2_CUCINA\CONTRIB\FOTO_401-928-51.DWG | PLOTTED ON: 22/05/2017 23:52:08 | BY USER: ANDRE</text>
<text x="24.4" y="293.7">1</text>
<text x="52.7" y="293.7">2</text>
<text x="77.7" y="293.7">3</text>
<text x="102.7" y="293.7">4</text>
<text x="127.7" y="293.7">5</text>
<text x="152.7" y="293.7">6</text>
<text x="177.7" y="293.7">7</text>
<text x="202.7" y="293.7">8</text>
<text x="227.7" y="293.7">9</text>
<text x="252.3" y="293.7">10</text>
<text x="277.3" y="293.7">11</text>
<text x="302.3" y="293.7">12</text>
<text x="327.3" y="293.7">13</text>
<text x="352.3" y="293.7">14</text>
<text x="377.3" y="293.7">15</text>
<text x="390.7" y="293.3">0</text>
<text x="395.7" y="293.3">0.5m</text>
<text x="403.2" y="293.3">1.25m</text>
<text x="412.5" y="293.3">2.5m</text>
</g>
</svg>
